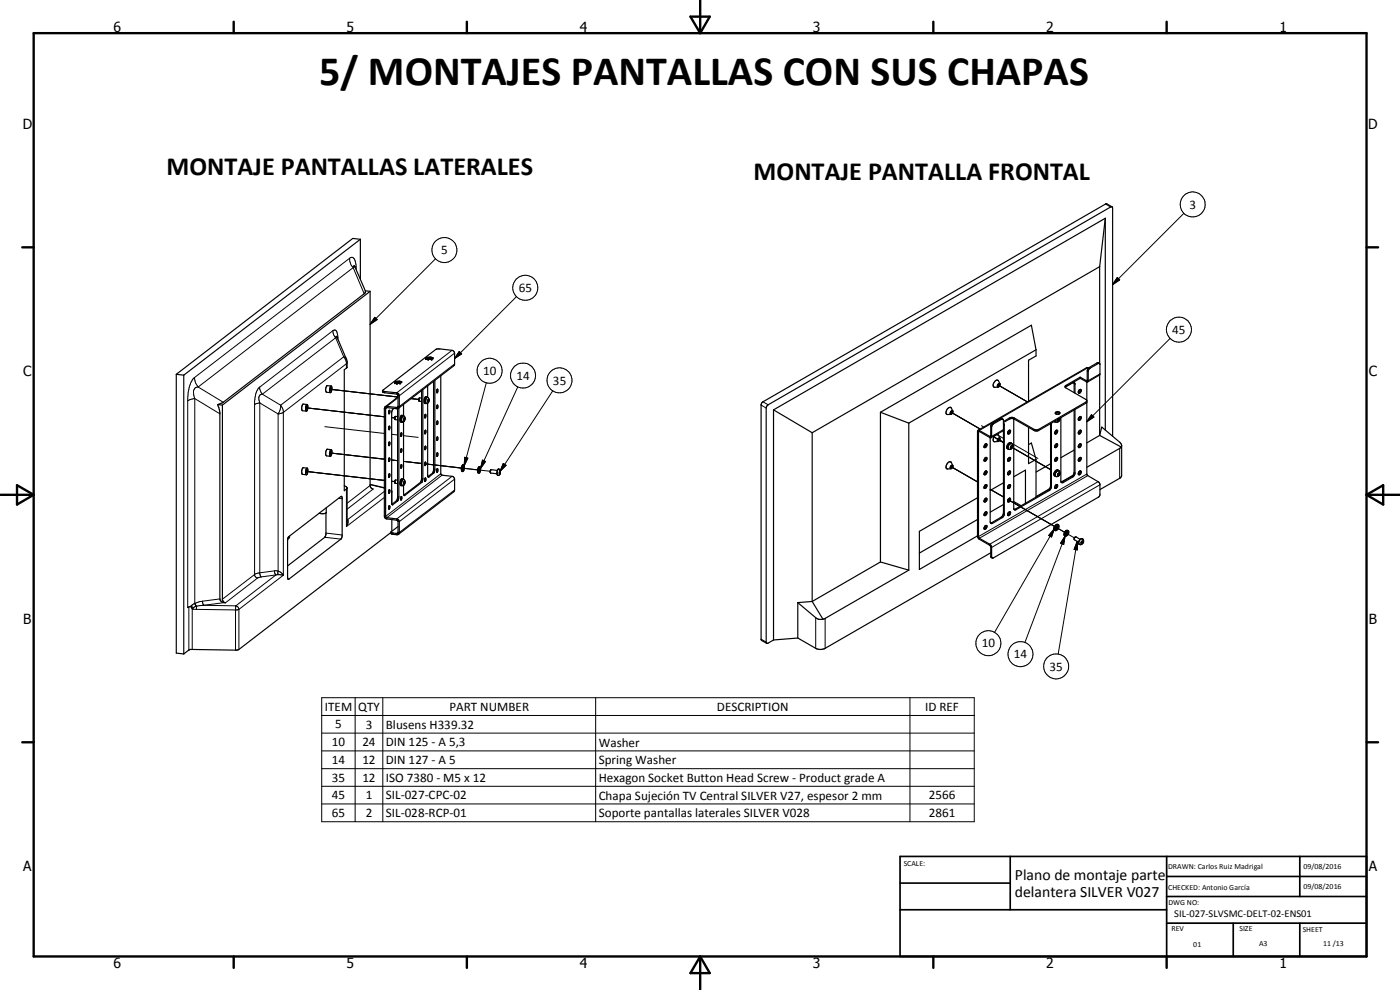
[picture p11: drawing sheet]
<svg xmlns="http://www.w3.org/2000/svg" width="420mm" height="297mm" viewBox="0 0 420 297" stroke-linecap="round" stroke-linejoin="round" font-family="sans-serif">
<g fill="none" stroke="#000" stroke-width=".3">
<path d="M104.9 77.5l-46.5 35.8M104.9 77.5a.99 .99 0 0 1 1.1-.2 .99 .99 0 0 1 .6 1l.3 2.6M104.9 77.5a3.8 3.8 0 0 0 1.1 2.8M130.7 77.6l-19.6 19.7M331.8 61.2l1.5 .9M355.3 64l-21.4 21.4M99.9 99.2a.87 .87 0 0 1 1 0 .87 .87 0 0 1 .3 1l.2 1.6M99.9 99.2l.2 1.2 .6 .9M99.9 99.2l-22 17M106 80.3l-46.5 35.8M106 80.3l3.3 7.8M106.5 80l-.2-.3-.1 .1-.2 .5"/>
<path d="M112.5 95.2l.7 .7-2.1 1.4zM155 89l-18.6 18.6M335.3 83.3l.7 .7-2.1 1.4zM58.4 113.3a9.1 9.1 0 0 0-2.1 6.3v62.7M58.4 113.3l.2 1.3 .9 1.5M58.5 119.6v61.4M58.5 119.6l-2.2 .7M58.5 119.6l7.5 4.6M59.5 116.1a1.61 1.61 0 0 0-1.4 2.3l.4 1.2M59.5 116.1l7.5 4.6M77.9 116.2a5.9 5.9 0 0 0-1.5 4.2v52.2l.3 .5 .6 .3M77.9 116.2l.2 1.1 .6 1"/>
<path d="M78.7 118.3a1.38 1.38 0 0 0-.8 2.2l.1 .4M78.7 118.3l5.5 3.3M99.5 116.8l19.9 2.3-19.7-2.2M100.7 101.3l-22 17M100.7 101.3l2.5 5.8M101 100.9l-.3 .4M101 100.9h.1M101 100.9l.1 .2M103.2 107.1l.2 .3a4.3 4.3 0 0 1 .6 3M103.2 107.1l.7 .6M103.2 107.1l-19 14.5M104.2 108.8l-19.2 14.9-1.5 .5"/>
<path d="M115.5 117.5v.4M119.5 119.3l-3.4 2.6v.4l-.4 .3h-.4M123.3 119.6l2.3 .3M123.4 119.6l2.3 .2M128.2 119.2l-.4 .8v.8l.2 .3M128.5 119.8l.2 .4-.2 .4zM135.7 105.1l-16.6 12.8v.3M136.4 106l-16.6 12.7h-.3M136.4 109.2l-16.6 12.8-.3-.1M137.8 105.5l.7 .7-2.1 1.4zM146 114.9l-6.7 24.8M155.4 116.1l-11.2 24.4"/>
<path d="M165.9 117.3l-15.8 24.1M299.9 115.7l8.4 4.9-8.3-4.8M319.9 115.6v.4M322.4 115.1l.2 .2M324.1 113.2v.4M324.3 113.2v.4M326.3 111.3l.3 .1M326.5 110.4l-32.6 18.8-.2 .5-.3-.2M326.8 110.3l.4 .1M329.3 108.9l.3 .2M330.1 112.2l-3.5 2-.3-.2-.3 .2v.4M351.2 101.5l-25 25"/>
<path d="M78 120.9v51.2l.4 1M78 120.9l-1.6 .5M78 120.9l5.5 3.3M83.5 124.2v47.1M84.2 121.6l.8 1.8v49.2M84.2 121.6l-.1 1.3-.6 1.3M92.2 122.4l23.1 2.7-22.6-2.6M97.5 128l17.8 2M99.5 135.9l15.8 1.9M99.7 136l15.6 1.8M117.5 130.3l1.8 .2M117.5 125.3l.9 .1"/>
<path d="M117.5 138l1.8 .2-1.8-.2M119.5 122l-.4 .3v.3M121 124.7a1.54 1.54 0 0 0-.2 1.9M121.1 130.7l4.4 .5M121.1 138.4l5.4 .7M121.2 125.4l.3-.1-.2 .9zM127.5 139.2l11 1.3M127.5 139.1l11 1.3M139.5 137.2l.9 .3-1.1 2.2zM144.8 138l.9 .5-1.5 2zM151 139.1l.9 .5-1.8 1.8zM228.4 121.5l1.5 .9"/>
<path d="M229 120.6l1.5 .9M285.7 123.9l8.5 4.8M286 124l8.2 4.7M286.1 124.1l8.1 4.6M294.5 127.7l.7 .4M297.3 128l.3 .2M297.9 127l.2 .2M298 131l3.1 1.8M298.1 131l3 1.8M299.1 130.3l2 1.2M299.9 132l1.2 .8M300.3 132.2l.8 .6"/>
<path d="M300.3 125.6l.3 .2M301.1 128.9l-3.5 2h-.6v.4M301.1 127.4l.3 .1M303 125.4v.3M303.5 133.8l.2-.1a.49 .49 0 0 1 .1 .6 .49 .49 0 0 1-.5 .2zM303.7 133.1a1.08 1.08 0 0 0-1 1.6M304.2 134.5l11.1 6.4M304.2 133.3l7.3 4.2M304.4 125.4v.3M310.3 128.8v.4M311.7 128.8v.4M316.7 126.3l.2 .3"/>
<path d="M318 125.6a.42 .42 0 0 1-.1 .6 .42 .42 0 0 1-.6 0l.1-.3M325.9 120.6v.4M327.6 124.4l.7 .7-2.1 1.4zM336 134.5v9M92.2 141.5l23.1 2.6-22.6-2.5M97.8 159.9l4.9 .6M101.6 149.5l1.1 .1M104 146.7v11.3M104.2 155.8l.1 .1M104.2 156.2l.2 .1M104.2 156.7l-.2 1.3M104.3 155.9l.1 .4"/>
<path d="M104.3 155.9l-.1 .1M104.4 156.3v.8l-.4 .9M111.1 145.4l4.2 1M111.1 145.7l-6.9 5.3M112 146.7l-7.8 6.1M115.3 147.4l-11 8.5M115.3 149.3l-11.3 8.7M117.5 144.4l.9 .1M117.6 147.5l-.1 .1M117.7 151.4h.2M118 159.9v.4M118.9 150.3h.4"/>
<path d="M119.3 149.1h.4M121 143.8l-.4 1 .2 .9M121.2 144.5l.3-.1-.2 .9zM121.3 148.6h.2M126.2 144.7l.3 .1M126.5 143.5l.4 .1M128.5 143.1h.2M129.8 142h.3M130.1 140.7l.4 .1M132.3 142.2l-16.6 12.7h-.4M132.7 142.6l-16.6 12.7v.4M135.7 142.9l-16.6 12.8v.4"/>
<path d="M136.4 147l-16.6 12.8h-.3l-.4 .3v.3M136.4 143.8l-16.6 12.7h-.3M138.8 140.5l4.5 .5M138.8 140.5h.1M143.8 141.1l3.3 .3M149.7 140.8l-.5 1 .2 .8M150 141.3l.1 .1a.44 .44 0 0 1 .1 .4 .44 .44 0 0 1-.4 .3zM150 141.3h.1M285.7 140.2l7.7 4.4M286 140.3l7.4 4.3M286.1 140.4l7.3 4.2M295.4 145.8l.4 .2"/>
<path d="M297.2 146.8l3.9 2.3M297.6 156.8l.3 .2M300.4 155.2l.3 .2M301.1 154l.3 .1M302.5 149.9l.6 .3M302.9 150.1l-.4-.2 14 8M304.7 152.8l.3 .1M314.6 147.1l.3 .1M315.3 145.8l.2 .2M316.4 158.7l-.8 2.4-.9-.4zM316.4 158.7l-17.9 31M317 158.3l-.1-.1 2.6 1.5"/>
<path d="M317.6 141.9h.3a.49 .49 0 0 1 0 .6 .49 .49 0 0 1-.5 .1zM317.8 141.3a1.13 1.13 0 0 0-.9 1.6M318.8 144.6l.3 .2M321.6 143l.3 .1M322.4 141.7l.2 .2M326.2 142.2l-32.5 18.8-.3-.2M326.5 142.7l-32.6 18.8v.3M329.6 144.5l-32.6 18.8v.3M330.1 145.5l-32.5 18.8-.3-.2M66 179.7l-5.2 .7M77.3 173.4l-9.6 7.4M78.4 173.1l-1.1 .3"/>
<path d="M82.4 171.3l-4.8 .6-1.1 .4-9.8 7.5M82.4 171.3l.4 1.2M82.4 171.3h1.1M82.8 172.5l-4.4 .6M82.8 172.5l2.2 .1M82.8 172.5l-12 9.3M83.5 171.3v1.1M83.5 171.3l.9 .6 .6 .7M85 172.6l-13.3 10.2M86.5 173.8h.2M97.5 161.2l4.8 .6M297.3 166.9l.3 .1"/>
<path d="M319.6 160.8l-.4 2.6-.9-.4zM319.6 160.8l-12 32M320 160l-.1-.1 2.6 1.5M323.3 162.4l.1 2.6-1-.2zM323.3 162.4l-5.7 33.9M324.6 162.5l.4-.2a.5 .5 0 0 1 0 .6 .5 .5 0 0 1-.6 .1zM324.9 161.7a1.08 1.08 0 0 0-1 1.6M56.7 182.1v12.9M57.7 182.6v12.3M58.1 182.3l-.2 .5h1M58.5 181l-1.1 .9 .7 .4M58.5 181l.4 .9"/>
<path d="M58.5 181h.1M58.5 181l.5 .9M58.9 181.9l-.8 .4M58.9 181.9h.1M58.9 182.8l11.8 .2 1-.2M59 181.9l-.1 .9M60.8 180.4l.4 1.2M60.8 180.4l-2.3 .6M61.2 181.6l-2.2 .3M61.2 181.6l9.6 .2M67.3 180.8l-6.1 .8M70.8 181.8l.7 .4 .2 .6"/>
<path d="M70.8 181.8l-.1 13.3M71.7 182.8v12.1M228.4 191.8l1.5 .9M244.8 185.3v9.2M247.6 185.5v9M96.6 209.3h195.8v37.2h-195.8zM96.6 214.7h195.8M96.6 220h195.8M106.6 209.3v37.2M114.9 209.3v37.2M178.8 209.3v37.2M273.1 209.3v37.2"/>
<path d="M96.6 225.3h195.8M96.6 230.6h195.8M96.6 235.9h195.8M96.6 241.2h195.8"/>
<circle cx="133.4" cy="75" r="3.8"/>
<circle cx="358" cy="61.3" r="3.8"/>
<circle cx="157.6" cy="86.4" r="3.7"/>
<circle cx="353.8" cy="98.9" r="3.8"/>
<circle cx="146.9" cy="111.3" r="3.7"/>
<circle cx="157" cy="112.7" r="3.8"/>
<circle cx="167.9" cy="114.1" r="3.7"/>
<circle cx="296.6" cy="193" r="3.7"/>
<circle cx="306.3" cy="196.3" r="3.8"/>
<circle cx="317" cy="199.9" r="3.8"/>
</g>
<g fill="none" stroke="#000" stroke-width=".35">
<path d="M106.5 79.9l3.1 7.3M108.2 71.8v11.9M108.2 71.8l-53.1 40.8M108.2 71.8l-2.3-.3-53 40.8M331.7 65.5l-99.6 57.5M331.7 65.5l-1.7 14.5M331.7 65.5v63.5M333.7 62.1l.2 .3v68.5M333.7 62.1l-1.8-1-103.1 59.5-.4 .8v70.5l1.7 1.1M333.7 62.1h-.4l-103.1 59.6-.3 .7v70.3l.2 .3M109.6 87.2l1.5 .2M109.6 87.2l-.1 .8-42.5 32.7-1.7 .7"/>
<path d="M111.1 87.4v58.3l.2 .6 .7 .4M111.1 87.4l-44.4 34.1M330 80l-86.3 49.8M330 80v29.1M52.9 112.3v83.7l2.2 .2M52.9 112.3l2.2 .3M55.1 112.6v83.6M99.1 117.8h.1M99.2 117.2h.1M99.3 116.4l.1 .6-.2 .2zM99.4 115.8l-1.2-.1a1.49 1.49 0 0 0-.2 2l1.1 .1M99.4 115.8a1.76 1.76 0 0 0-.3 2"/>
<path d="M99.4 115.8l.2 .3v.9l-.5 .8M101.1 101.1l3.1 7.4v1.7l-.9 .8v36.2l.9-.7M114.8 117.2v.4l.3 .2 4 .4 .4 .3-.1 3.6-3.5-.2-.3 .2-.3 .5v32.3l.3 .5 .3 .3 3.3 .4 .3 .3-.1 3.5-.3 .2-1.7-.3M114.8 117.2l.7 .3 3.6 .4 .5 .3 .2 .5v3.3l-.2 .5-.3 .1M114.8 117.1v.1M114.9 117.1h-.1M114.9 117.1l15.9-12.2 1.2-.2 3.7 .4 .5 .3 .2 .6v3.2l-.2 .6-16.6 12.7M118.4 114.7l.5-.3a1.58 1.58 0 0 1 1.7 .3M118.4 114.7l.7 .3M118.4 114.7h.1M118.4 114.8l.7 .2M118.4 114.7l.5 .2"/>
<path d="M118.4 114.7v.1M118.4 114.8l.5 .1M118.9 114.6v.1M118.9 114.7h.1M118.9 114.6h1.2l-.4 .2-.8-.1M118.9 114.6h.1M118.9 114.9l.3 .1M119 115h.2M119.2 115h.1M119.5 119.1l-3.9 2.9M120 114.9l-.8 .1M120 114.9h.2"/>
<path d="M120 115h-.8M120.1 114.9l-.1 .1M120.1 115h-1M120.2 114.9v.1M120.3 114.9l-.2 .1M120.3 114.9h-.3M120.3 114.9h.1M120.6 114.6l-.3 .3M125.8 119.5v.8M126.5 117.1v26.6l-.3 1-5 3.8M126.5 119.4l-.7 .1v.8M126.9 116.9l-.1 27.5-.2 .3-5.2 4-.3-.7v-2.4"/>
<path d="M127.8 107.6l.7 .2M127.8 107.6l.3-.4 1-.1 .8 .3-.3 .3M127.8 107.5l.5 .2M127.8 107.6l.5 .1M127.8 119.2l-.3 1.2 .2 .7M127.8 119.2h.2M127.9 119.2h.1M128 119.2v-.1a1.38 1.38 0 0 0-.3 1.9h.1M128 119.2a.55 .55 0 0 0-.6 .1 .55 .55 0 0 0-.1 .6l.1 1.1h.4M128.3 119.3h-.3l-.3 .7 .1 1M128.3 115.7v3.5M128.3 107.7h.3"/>
<path d="M128.3 107.4l.7-.1 .4 .2-.7 .1zM128.3 119.3l.4 .4v.9l-.4 .4M128.4 107.7l.2 .1M128.4 107.7v.1M128.4 107.8h.2M128.4 107.8h.1M128.6 107.8h.1M128.6 107.7v.1M129.4 107.7h.2M129.4 107.7h.1M129.4 107.7h-.8M129.4 107.7l-.8 .1"/>
<path d="M129.6 107.7l-1.1 .1M130.1 114.4v26.6l-.3 1-1.4 1M130.5 114.1v26.9l-.3 .9-1.5 1.2h-.2l-.2-.5v-21.6M131.1 116.9l.2-.1 .1 .2a.44 .44 0 0 1 .1 .5 .44 .44 0 0 1-.4 .3zM132.3 112.7v29.5l.4 .4 3.3 .4 .4 .8v3.4l-.2 .4-16.6 12.7M299.5 115.8v.1M299.5 115.5l.4-.1-.2 .5zM299.7 115.1h.3a.66 .66 0 0 1-.5 1 .64 .64 0 0 1 .2-1zM300.1 115.2l-.5-1a1.25 1.25 0 0 0-1.3 .6 1.25 1.25 0 0 0 .1 1.4h1.1M310.9 104.9v1.9l-2.2 1.3v12.3M310.9 104.9l-1.4-7.3-45.3 26.1M310.9 104.9l-38.2 22.1"/>
<path d="M322.2 114.8l.4 .3v2.9M322.3 114.8l.1 3M324.2 116.8l-.5 .5-.1 .5M324.2 116.8h.1a.65 .65 0 0 1 .1 .8 .65 .65 0 0 1-.7 .3l-.1-.1M324.2 116.8l-.1 .6-.5 .4M324.3 113.2h.1M324.3 113.2l-4.4 2.4-.3 .5 6.6 4.1M326.2 114.6h.2M326.2 114.6l-2.1-1.1-4.4 2.7 2.5-1.4M326.2 114.6v27.7l.1 .4 3.4 1.9 .3 .3v3.9l-31.9 18.6h-.3M326.6 110.5l-.3 .8v2.9l-.2 .1-1.8-1.1M326.6 110.5l-.4-.2-32.7 18.8"/>
<path d="M330 109l-3.2 1.7-.2 .6v3.1l-.2 .2M330 109l.1 3.4-3.7 2.2M330 109l-.7-.1-2.7 1.6M330 112.5v18.1M65.3 121.4l.7 2.3v56a1.46 1.46 0 0 0 1.7 1.1l-.6-.2-.4-.6v-58.5M65.3 121.4l1.4 .1M92.1 122l-.1 .8zM92.1 121.4a1.64 1.64 0 0 1-.1 2h-.1M92.1 121.4l-.4 .8v.9l.2 .3M92.1 121.4l-1.3-.1-.3 1 .2 .9 1.2 .2M99.3 135.5l.1 .6-.2 .2zM99.4 134.9a1.63 1.63 0 0 0-.3 2"/>
<path d="M99.4 134.9l-1.2-.1a1.57 1.57 0 0 0-.3 1.9l1.2 .2M99.4 134.9l.2 .3v.9l-.5 .8M116.7 124.1h.1M116.7 128.9h.1M116.7 127.9l.3 .1-.2 .9-.2-.2zM116.8 132.6l.2 .2-.2 .9-.2-.2zM116.8 123.1l.2 .1-.2 1-.2-.2zM116.8 137.4l.2 .1v.5l-.3 .5zM118.2 122.6l-.4 .3-.3 .7 .1 27.6M118.6 125v.9l.7 .1M118.6 125h.7M118.6 125l-.2 .3 .2 .6"/>
<path d="M119.3 122.6l-3.2-.3-.4 .2v32.5l.3 .3 3.3 .4 .3 .3 .2 .5v3.3l-.2 .5-.5 .1-1.6-.2-.2-.6M119.3 122.6v26.7l-.3 .9-1.4 1.1M119.7 122.4v26.7l-.3 1.1-1.6 1.3M120.3 135.6v.1M120.3 126.3l.2 .3M120.3 125.3v1M120.3 126.3l.3 .3M120.3 134.7l.2-.1a.74 .74 0 0 1-.2 1.1zM120.3 130l.2-.2a.77 .77 0 0 1-.2 1.1zM120.3 139.5l.1-.1a.63 .63 0 0 1-.1 1.1zM120.3 125.1v1.2M120.6 129.9v.1"/>
<path d="M120.6 124.8h.3M120.6 124.8l-.2 .3M120.7 124.7l.2 .1M120.7 124.7v.1M120.7 124.6a1.24 1.24 0 0 0-.5 1.9l.4 .1M120.9 124.8l-.4 .9 .1 .9M120.9 124.8h-.4l-.2 .5M120.9 124.7h.1M120.9 124.7v.1M121 124.7a.98 .98 0 0 1 .5 1.1 .98 .98 0 0 1-.9 .8M121.1 121.3v3.5M121.1 126.5v17.3"/>
<path d="M121.2 125.7h.2M121.2 126h.2M121.4 125.7v-.3l-.2 .4 .2 .2M121.4 125.7v.3M125.8 120.3l.7 .1M127.5 134l.3-.1v.4l-.2 .6-.2-.3zM127.5 124.4l.3 .1a.54 .54 0 0 1-.3 .8zM127.5 129.2l.2-.1a.64 .64 0 0 1-.2 1zM127.5 138.7l.2-.1a.6 .6 0 0 1-.2 1zM127.5 134.9h.1M127.5 125.4h.1M127.5 139.7h.1"/>
<path d="M127.5 130.2h.1M128.3 121h-.5M128.4 120.1h.3M128.5 120.4l.1 .1M128.7 120.1l-.2-.2 .1 .6M128.7 120.1l-.1 .4M131.1 131.2l.2-.1 .1 .4-.1 .6a.6 .6 0 0 1-.2-.9zM131.1 126.4h.3a.55 .55 0 0 1-.3 .9zM131.1 135.9h.2l.1 .4-.2 .6-.2-.3zM131.2 121.5l.2 .5-.2 .6a.71 .71 0 0 1 0-1.1zM138.8 139.6l.1-.2a1.44 1.44 0 0 1 .1 2v.1a1.11 1.11 0 0 1-.3-1.8zM139 140l-.1 .8"/>
<path d="M139.1 139.5a1.76 1.76 0 0 0-.3 2M232.1 123v69M232.1 123l11.6 6.8M243.7 129.8v50.7M264.2 123.7v44.9M264.2 123.7l8.5 3.3M272.7 127v44.1M285.3 123.5l.4-.3a.53 .53 0 0 1 .2 .7 .53 .53 0 0 1-.7 .3zM285.4 139.7l.3-.1a.57 .57 0 0 1 .2 .7 .57 .57 0 0 1-.7 .3zM285.4 123.7l.2-.2a.28 .28 0 0 1 .2 .4 .28 .28 0 0 1-.4 .1zM285.5 139.9l.1-.1a.28 .28 0 0 1 .2 .4 .28 .28 0 0 1-.4 .1zM286 139.7l-.6-1.1a1.28 1.28 0 0 0-1.3 .7 1.28 1.28 0 0 0 .2 1.4l1.1-.1"/>
<path d="M286 123.4l-.5-.9a1 1 0 0 0-1.1-.1 1 1 0 0 0-.4 1l-.1 .6 .2 .3h1.3M293.5 129.1l-.1 .4v31.3l.4 .9 3.4 2 .1 3.3 .5 .4M295.6 133.3l.3-.2a.57 .57 0 0 1 .2 .8 .57 .57 0 0 1-.8 .2zM295.9 137.2a.55 .55 0 0 1 .2 .8 .55 .55 0 0 1-.8 .2M295.9 137.2l-.4 .3-.2 .7M295.9 133.1l-.1 .6-.5 .5M295.9 137.2l-.1 .6-.5 .4M297.2 131.4l-3.3-1.9h-.2v31.6l.2 .4 3.4 2 .3 .6 .2 3.3M297.4 131.3l-.2 .1M299.5 132.2h.1M299.5 131.8l.4-.1-.1 .5h-.3zM299.6 131.6l.3-.2a.5 .5 0 0 1 .1 .7 .5 .5 0 0 1-.7 .1z"/>
<path d="M300.1 131.5l-.4-.9a.93 .93 0 0 0-1-.1 .93 .93 0 0 0-.5 .9l-.1 1 .3 .1h1.1M301 125.8l-.7-.2-2.8 1.9-.3 3.5-3.4-1.9h-.3M301 125.8h-.4l-2.7 1.6-.3 .8v2.9l-.2 .2M301 125.8l.1 .4v27.8l-.5 1.1-3.3 1.8M301.1 128.9l-.1 .4-3.6 2M301.1 127l.3 .3v27l-.5 .9-3.3 1.9-.4-.5v-25.2M302.5 134.6h.1M302.6 137.5l.5-.3a.65 .65 0 0 1 .1 .8 .65 .65 0 0 1-.7 .3zM302.7 129.2l.4-.1a.65 .65 0 0 1 .1 .7 .65 .65 0 0 1-.7 .3v-.6zM302.9 133.1l.3-.3 .4 .3M302.9 133.1l.2 .1a.94 .94 0 0 0-.6 1.4M302.9 133.1h.1"/>
<path d="M303 129.1l-.2 .6-.4 .3M303 137.2l-.2 .6-.4 .4M303.1 133l.5 .1M303.1 133a1.01 1.01 0 0 0-.8 .7 1.01 1.01 0 0 0 .4 1M303.4 132.9a1.08 1.08 0 0 0-1.1 .6 1.08 1.08 0 0 0 .2 1.2M303.4 133l.1 .1a1.11 1.11 0 0 0-.8 1.6M303.5 133.9v.1M303.5 134l.2 .2M303.5 134l-.2 .3 .2 .1M303.6 133.1a.96 .96 0 0 1 .3 1.2 .96 .96 0 0 1-1.2 .4M303.7 134.2v-.3h-.2l-.2 .2v.3h.2M303.7 134.2l-.2 .2"/>
<path d="M304.3 125.6v27.2M308.7 133.4l.8-.5 1.4 4.9M308.7 128.2v10.9l2.2-1.3M310.9 137.8v11.2l4-2.3M315.3 127.1v18.7l-.2 .6-.5 .7-10.3 5.7M315.3 139.1l-4.4 2.5M315.5 127l-.1 19.6-.5 .6-9.9 5.7-.4 .1-.3-.2M316.5 126.4l.1 .1M316.5 126.4l.2 .1M316.6 126.3l.1 .2M316.7 126.5h.1M316.8 124.1l.4-.2 .8 .2"/>
<path d="M316.8 133.3l.3-.2a.57 .57 0 0 1 .2 .8 .57 .57 0 0 1-.8 .2zM317.1 129.1a.55 .55 0 0 1 .2 .7 .55 .55 0 0 1-.8 .2M317.1 129.1l-.1 .6-.4 .3M317.1 129.1l-.3 .1-.3 .8M317.1 137.2a.55 .55 0 0 1 .2 .8 .55 .55 0 0 1-.8 .2M317.1 137.2l-.4 .3-.2 .7M317.1 133.1l-.1 .6-.4 .5M317.1 137.2l-.1 .6-.4 .4M317.6 125.8l-.2 .4h.3M317.7 125.9l-.3 .2 .3 .1M317.7 125.7v.2M317.7 125.9l.2 .1"/>
<path d="M317.7 125.7l.2 .3M317.9 126l-.2 .2M318 124.1l-.3 .2-.9-.2M318 124.1l.1-.1a.68 .68 0 0 0-.7-.5 .68 .68 0 0 0-.6 .6M318.2 125.5a.98 .98 0 0 1-.5 1 .98 .98 0 0 1-1.1-.1M318.4 125.3l.1 19.4M322.4 123.1v18.8l-.8 1.1-3.1 1.7M322.4 135l-4 2.3M322.6 122.9v19.2l-.7 1-2.8 1.7-.6-.1M323.8 133.4l.4-.3a.66 .66 0 0 1 .2 .7 .66 .66 0 0 1-.6 .5l-.2-.4zM323.8 137.5l.5-.3a.65 .65 0 0 1 .1 .8 .65 .65 0 0 1-.7 .3zM323.9 129.2l.4-.1a.65 .65 0 0 1 .1 .7 .65 .65 0 0 1-.7 .3v-.6z"/>
<path d="M324.2 129.1l-.1 .6-.5 .3M324.2 125a.85 .85 0 0 1-.6 1M324.2 133.1v.5l-.6 .6M324.2 137.2l-.1 .6-.5 .4M324.2 125l-.5 .4-.1 .5M324.2 125h.1a.6 .6 0 0 1 .1 .8 .6 .6 0 0 1-.8 .1M326.2 120.7l-14.6 8.5h-1.1l-6.3-3.6h-1.1l-2 1.2M326.2 120.3l-.2 .3-14.4 8.3h-1.1l-6.7-3.7-.8 .2-1.9 1.1M330 130.6l.7-2.5 5.3 4.6 .6 1M330 130.6l-3.8 2.3M330 130.6l6.5 3.5M336.6 133.7v9.2l-.4 .5-6.1 3.5"/>
<path d="M336.6 133.7l-.6 .8-9.8 5.7M92 141.9h.1M92.1 140.5a1.51 1.51 0 0 1-.2 2M92.1 140.5l-.4 .8v.9l.2 .3M92.1 141.1l-.1 .8zM92.1 140.5l-1.2-.2-.4 1.1 .2 .9 1.2 .2M95.8 154l.8 .1 1.2-.1M97.8 153.9v6.5l-.3 .8-11.2 8.6M97.9 152.4l-.1 1.6M103.3 145.7l.9 .7v10.3M111.1 145.3l4.2 1M116.7 151.8h.3v.5l-.3 .5z"/>
<path d="M116.8 142.2l.2 .1v.5l-.3 .5zM116.8 147l.2 .1v.5l-.3 .4zM116.8 143.2v.1M117.3 159.7l.1 .1M117.3 159.8l-45.7 35.1h-14.5l-2 1.3M117.5 151.1l.3 .4M117.5 147.4l.1 .1M117.6 155.9v3.5M117.8 151.5h.1M118.6 144.1l-.1 .8M119.3 144.1l-.6-.1-.3 .4 .2 .6 .7 .1M119.5 158l-2.2 1.6"/>
<path d="M120.3 145.4l.2 .3zM120.3 144.4v1M120.3 149.1l.3-.1v.2l-.2 .8-.2-.1zM120.6 145.7h.1M120.6 143.8h.3M120.6 143.8l-.3 .6M120.7 143.8h.1M120.7 143.8h.2M120.9 143.8a.68 .68 0 0 0-.7 .3 .68 .68 0 0 0-.2 .7l.2 .9h.4M120.9 143.8h-.1a1.33 1.33 0 0 0-.5 1.6M120.9 143.8l-.4 1 .1 .9M120.9 143.8h.1"/>
<path d="M121 143.8l.4 .2M121.2 144.8l.2 .3M121.2 144.8h.2M121.2 145.1h.2M121.4 144v.1M121.4 144.1l.1 .4a.85 .85 0 0 1-.9 1.2M121.4 144.8l-.1-.3-.1 .3M121.4 144.8v.3M127.5 143.5l.3-.1v.3a.44 .44 0 0 1 0 .4 .44 .44 0 0 1-.3 .3zM131.1 140.7h.2l.1 .2a.44 .44 0 0 1 .1 .5 .44 .44 0 0 1-.4 .2zM139 140h.1l.1 .6-.2 .4-.1-.2M139 140l-.2 .8"/>
<path d="M143.5 141.9h.1M143.5 141.9h.3M143.7 141.9h.1M143.7 140.1h.3M143.7 140.1l-.4 1 .2 .8M143.8 140.6v1M143.8 141.6h.1M143.8 140.6l-.1 .9M143.9 140.5h.1M143.9 140.5l-.1 .1M144 140.5h.1M144 140.1l-.4 .7 .1 1.1"/>
<path d="M144 140.1l-.1 .4M144 140.5v.8l-.2 .3M144 140.1l.1 .2a1.57 1.57 0 0 1-.3 1.6M147.1 141.5l.1 .4M147.1 141.6l.1 .3M147.2 141.9l2 .3M147.3 141.1l-.2 .4M147.4 141l-.2 .1M149.3 141.1l-1.9-.2-.3 .6M149.4 140.8l.6 .1 .2 1a.53 .53 0 0 1-.4 .6 .53 .53 0 0 1-.6-.3zM149.9 141.7h.2M149.9 141.5l.2 .2-.1 .3z"/>
<path d="M293.4 149.4l-17.5 10v11.5l17.5-10.1M293.4 155.9l-17.5 10M295.6 153.7l.4-.2a.61 .61 0 0 1 .1 .8 .61 .61 0 0 1-.8 .2zM295.9 157.6l-.3 .2-.3 .8M295.9 157.6l-.1 .6-.5 .4M295.9 141.3h.1a.61 .61 0 0 1 .1 .8 .61 .61 0 0 1-.8 .2M295.9 141.3l-.1 .6-.5 .4M295.9 145.4a.55 .55 0 0 1 .2 .8 .55 .55 0 0 1-.8 .1M295.9 149.5h.1a.66 .66 0 0 1 .1 .8 .66 .66 0 0 1-.8 .2M295.9 157.6a.57 .57 0 0 1 .2 .8 .57 .57 0 0 1-.8 .2M295.9 141.3l-.4 .3-.2 .7M295.9 145.4l-.3 .1-.3 .8"/>
<path d="M295.9 149.5l-.4 .3-.2 .7M295.9 145.4l-.1 .6-.5 .4M295.9 149.5l-.1 .6-.5 .4M295.9 153.5l-.1 .7-.5 .4M301.1 144.9l-3.9 2.3M301.1 151.4l-3.9 2.3M302.6 153.8l.5-.3a.6 .6 0 0 1 .1 .8 .6 .6 0 0 1-.8 .2zM303 141.3l-.5 .5-.1 .5M303 141.3a.56 .56 0 0 1 .2 .8 .56 .56 0 0 1-.8 .2M303 141.3l-.1 .5-.5 .5M303 145.4h.1a.65 .65 0 0 1 .1 .8 .65 .65 0 0 1-.7 .3l-.1-.2M303 153.5l-.2 .7-.4 .4"/>
<path d="M303 149.5l-.5 .4v.6M303 149.5a.59 .59 0 0 1 .2 .7 .59 .59 0 0 1-.7 .3M303 145.4l-.5 .4-.1 .5M303 149.5l-.2 .7-.4 .3M303 145.4l-.2 .6-.4 .4M304.2 143l3.6-1.9v9.9M304.2 150.5l2.2 1.2M316.6 142.9h.2M316.7 157.9l.7-.5a.83 .83 0 0 1 .5 .8 .83 .83 0 0 1-.5 .7l-.4 .3a.61 .61 0 0 1-.7-.4 .61 .61 0 0 1 .3-.7zM316.8 141.5a.93 .93 0 0 0-.1 1.3M316.8 142.9h.1M317 141.3l.2 .1"/>
<path d="M317.1 141.3h.2M317.1 141.3v.1M317.1 145.4a.55 .55 0 0 1 .2 .8 .55 .55 0 0 1-.8 .1M317.1 145.4l-.3 .1-.3 .8M317.1 145.4l-.1 .6-.4 .4M317.1 145.4l-.3 .3M317.3 157.8a.5 .5 0 0 1 .1 .7 .5 .5 0 0 1-.6 .2M317.3 157.8l-.5 .4v.5M317.3 157.8a.72 .72 0 0 1-.5 .9M317.3 141.3h.5M317.3 141.3a1.42 1.42 0 0 0-.6 1.5M317.4 142.5l.3 .1"/>
<path d="M317.6 141.2l-.5 .1M317.6 141.2h.1M317.6 157.4a1.04 1.04 0 0 0-1.1 .5 1.04 1.04 0 0 0 .1 1.3M317.6 141.1h-.7l-.6 .8v.6l.3 .3M317.7 142h.2v.3M317.7 142.2l.2 .1M317.7 142l-.3 .3 .3 .3M317.7 142v.2M317.7 142.2l-.3 .2M317.7 141.2a1.05 1.05 0 0 0-1.1 .5 1.05 1.05 0 0 0 0 1.2M317.8 141.3h.1M317.8 141.3a.96 .96 0 0 1 .2 1.3 .96 .96 0 0 1-1.3 .2"/>
<path d="M317.9 142.3l-.2 .3M319.8 159.3h.3M319.8 159.3a1 1 0 0 0-.2 1.5M319.9 159.2l.3 .1M319.9 159.2v.1M319.9 159.2l.7 .1M320.1 159.3a1.2 1.2 0 0 0-.5 1.5M320.1 159.3l-.3 1.1M320.1 159.6h.3a.57 .57 0 0 1 0 .6 .57 .57 0 0 1-.6 .2M320.2 159.3l.3-.1a.99 .99 0 0 1 .1 1.1 .99 .99 0 0 1-1 .5M320.2 159.3v.3M320.3 159.6l-.1 .5-.4 .3"/>
<path d="M322 142.6l-3.5 2.1M323.8 141.6l-.2 .7M324.2 141.3a.56 .56 0 0 1 .2 .8 .56 .56 0 0 1-.8 .2M324.2 141.3v.5l-.6 .5M324.2 141.3l-.4 .3M324.2 141.4l-.4 .2M86.4 161.6h.1M86.5 161.2v.4M86.6 161.1l15.7-12.1h.3l.1 11.7-.2 .8-16 12.3-.2-.5v-11.3zM86.9 160.8v.5l-.4 .3M264.2 168.6l-20.5 11.9M264.2 168.6l8.5 2.5"/>
<path d="M272.7 171.1l-25.3 14.6-.4 .1M297.3 165.9l-49.7 28.6a3.1 3.1 0 0 1-2.8 0l-5.4-3.1M322.4 161.8l.1-.5 .4-.2 1.3 .7M322.4 161.8l1.3 .9M322.5 161.3l-.1 .5M322.7 161.2h.1M323.9 163.3h.1M324.1 161.9a.61 .61 0 0 1 .6-.3 .61 .61 0 0 1 .5 .6 .85 .85 0 0 1-.4 1.1 .85 .85 0 0 1-1.1-.4zM324.7 162.5v.1M324.7 162.6l.2 .1M324.7 162.6l-.2 .3 .3 .1M324.9 162.7v-.3l-.4 .3v.3h.3"/>
<path d="M324.9 162.7l-.1 .3M56.3 182.3l1.1-.4 .5 .9M232.1 192l-2 1M239.4 191.4l-7.3 .6M239.4 180.8l5.4 4.5a2.16 2.16 0 0 0 2.2 .5M239.4 180.8v10.6M243.7 180.5l3.3 5.3M243.7 180.5l-4.3 .3"/>
</g>
<g fill="#000">
<circle cx="106.5" cy="79.9" r=".18"/>
<circle cx="101.1" cy="101.1" r=".18"/>
<circle cx="118.4" cy="114.7" r=".18"/>
<circle cx="118.4" cy="114.8" r=".18"/>
<circle cx="118.5" cy="114.8" r=".18"/>
<circle cx="118.9" cy="114.9" r=".18"/>
<circle cx="119.1" cy="115" r=".18"/>
<circle cx="119.2" cy="115" r=".18"/>
<circle cx="120" cy="114.9" r=".18"/>
<circle cx="120" cy="115" r=".18"/>
<circle cx="127.8" cy="107.6" r=".18"/>
<circle cx="127.8" cy="107.5" r=".18"/>
<circle cx="127.9" cy="107.6" r=".18"/>
<circle cx="128.3" cy="107.7" r=".18"/>
<circle cx="128.6" cy="107.8" r=".18"/>
<circle cx="129.4" cy="107.7" r=".18"/>
<circle cx="129.5" cy="107.7" r=".18"/>
<circle cx="129.6" cy="107.7" r=".18"/>
<circle cx="130" cy="107.4" r=".18"/>
<circle cx="316.5" cy="126.4" r=".18"/>
<circle cx="143.7" cy="140.1" r=".18"/>
</g>
<g fill="none" stroke="#000" stroke-width=".71">
<path d="M10.1 9.9h400v277.1h-400zM70.1 6.5v3.4M140.1 6.5v3.4M207.2 5h5.8l-2.9 4.9zM210.1 0v9.9M280.1 6.5v3.4M350.1 6.5v3.4M6.7 74.2h3.4M410.1 74.2h3.5M.1 148.5h10M5.1 145.6l5 2.9-5 2.9zM410.1 148.5h10"/>
<path d="M410.1 148.5l5-2.9v5.8zM6.7 222.7h3.4M410.1 222.7h3.5M70.1 287v3.4M140.1 287v3.4M210.1 287v10M210.1 287l2.9 5h-5.8zM280.1 287v3.4M350.1 287v3.4"/>
</g>
<path d="M270.1 257h140v30h-140zM303.2 257v16M350.1 257v30M390.1 257v12M270.1 265h33.1M270.1 273h80M350.1 277h60M350.1 269h60M350.1 263h60M370.1 277v10M390.1 277v10" fill="none" stroke="#000" stroke-width=".51"/>
<path d="M112.5 95.2l.7 .7-2.1 1.4zM335.3 83.3l.7 .7-2.1 1.4zM137.8 105.5l.7 .7-2.1 1.4zM139.5 137.2l.9 .3-1.1 2.2zM144.8 138l.9 .5-1.5 2zM151 139.1l.9 .5-1.8 1.8zM327.6 124.4l.7 .7-2.1 1.4zM316.4 158.7l-.8 2.4-.9-.4zM319.6 160.8l-.4 2.6-.9-.4zM323.3 162.4l.1 2.6-1-.2z" fill="#000"/>
<text font-size="12.6" x="95.7" y="25.4">5/ MONTAJES PANTALLAS CON SUS CHAPAS</text>
<g font-size="7.9">
<text x="50" y="52.5">MONTAJE PANTALLAS LATERALES</text>
<text x="226.2" y="54">MONTAJE PANTALLA FRONTAL</text>
</g>
<g font-size="4.7">
<text x="304.6" y="263.9">Plano de montaje parte</text>
<text x="304.6" y="269.3">delantera SILVER V027</text>
</g>
<g font-size="4.2">
<text x="34" y="9.6">6</text>
<text x="104" y="9.6">5</text>
<text x="174" y="9.6">4</text>
<text x="244" y="9.6">3</text>
<text x="314" y="9.6">2</text>
<text x="384" y="9.6">1</text>
<text x="6.8" y="38.7">D</text>
<text x="410.6" y="38.7">D</text>
<text x="7" y="112.9">C</text>
<text x="410.8" y="112.9">C</text>
<text x="7" y="187.1">B</text>
<text x="410.8" y="187.1">B</text>
<text x="7" y="261.4">A</text>
<text x="410.8" y="261.4">A</text>
<text x="34" y="290.4">6</text>
<text x="104" y="290.4">5</text>
<text x="174" y="290.4">4</text>
<text x="244" y="290.4">3</text>
<text x="314" y="290.4">2</text>
<text x="384" y="290.4">1</text>
</g>
<g font-size="3.9">
<text x="356.9" y="62.7">3</text>
<text x="132.4" y="76.3">5</text>
<text x="155.7" y="87.7">65</text>
<text x="351.8" y="100.2">45</text>
<text x="145" y="112.6">10</text>
<text x="155" y="114">14</text>
<text x="165.9" y="115.4">35</text>
<text x="294.6" y="194.3">10</text>
<text x="304.3" y="197.5">14</text>
<text x="315" y="201.2">35</text>
<text x="97.5" y="213.3">ITEM</text>
<text x="107.5" y="213.3">QTY</text>
<text x="134.9" y="213.3">PART NUMBER</text>
<text x="215.2" y="213.3">DESCRIPTION</text>
<text x="277.6" y="213.3">ID REF</text>
<text x="100.6" y="218.6">5</text>
<text x="109.8" y="218.6">3</text>
<text x="115.8" y="218.7">Blusens H339.32</text>
<text x="99.6" y="223.9">10</text>
<text x="108.7" y="223.9">24</text>
<text x="115.8" y="223.9">DIN 125 - A 5,3</text>
<text x="179.7" y="224">Washer</text>
<text x="99.6" y="229.2">14</text>
<text x="108.7" y="229.2">12</text>
<text x="115.8" y="229.2">DIN 127 - A 5</text>
<text x="179.7" y="229.3">Spring Washer</text>
<text x="99.6" y="234.5">35</text>
<text x="99.6" y="239.8">45</text>
<text x="108.7" y="234.5">12</text>
<text x="109.8" y="239.8">1</text>
<text x="115.8" y="234.5">ISO 7380 - M5 x 12</text>
<text x="115.8" y="239.9">SIL-027-CPC-02</text>
<text x="179.7" y="234.6">Hexagon Socket Button Head Screw - Product grade A</text>
<text x="179.7" y="239.9">Chapa Sujeción TV Central SILVER V27, espesor 2 mm</text>
<text x="278.7" y="239.9">2566</text>
<text x="99.6" y="245.2">65</text>
<text x="109.8" y="245.2">2</text>
<text x="115.8" y="245.2">SIL-028-RCP-01</text>
<text x="179.7" y="245.2">Soporte pantallas laterales SILVER V028</text>
<text x="278.7" y="245.2">2861</text>
</g>
<text font-size="3.1" x="352.4" y="275.2">SIL-027-SLVSMC-DELT-02-ENS01</text>
<g font-size="2.4">
<text x="271.2" y="259.7">SCALE:</text>
<text x="350.6" y="260.8">DRAWN: Carlos Ruiz Madrigal</text>
<text x="391.2" y="260.6">09/08/2016</text>
<text x="350.6" y="267.1">CHECKED: Antonio García</text>
<text x="391.2" y="266.7">09/08/2016</text>
<text x="350.6" y="271.4">DWG NO:</text>
<text x="351.6" y="279.3">REV</text>
<text x="372" y="279.4">SIZE</text>
<text x="391" y="279.6">SHEET</text>
<text x="358.1" y="284.1">01</text>
<text x="377.9" y="283.8">A3</text>
<text x="397.1" y="283.8">11 /13</text>
</g>
</svg>
